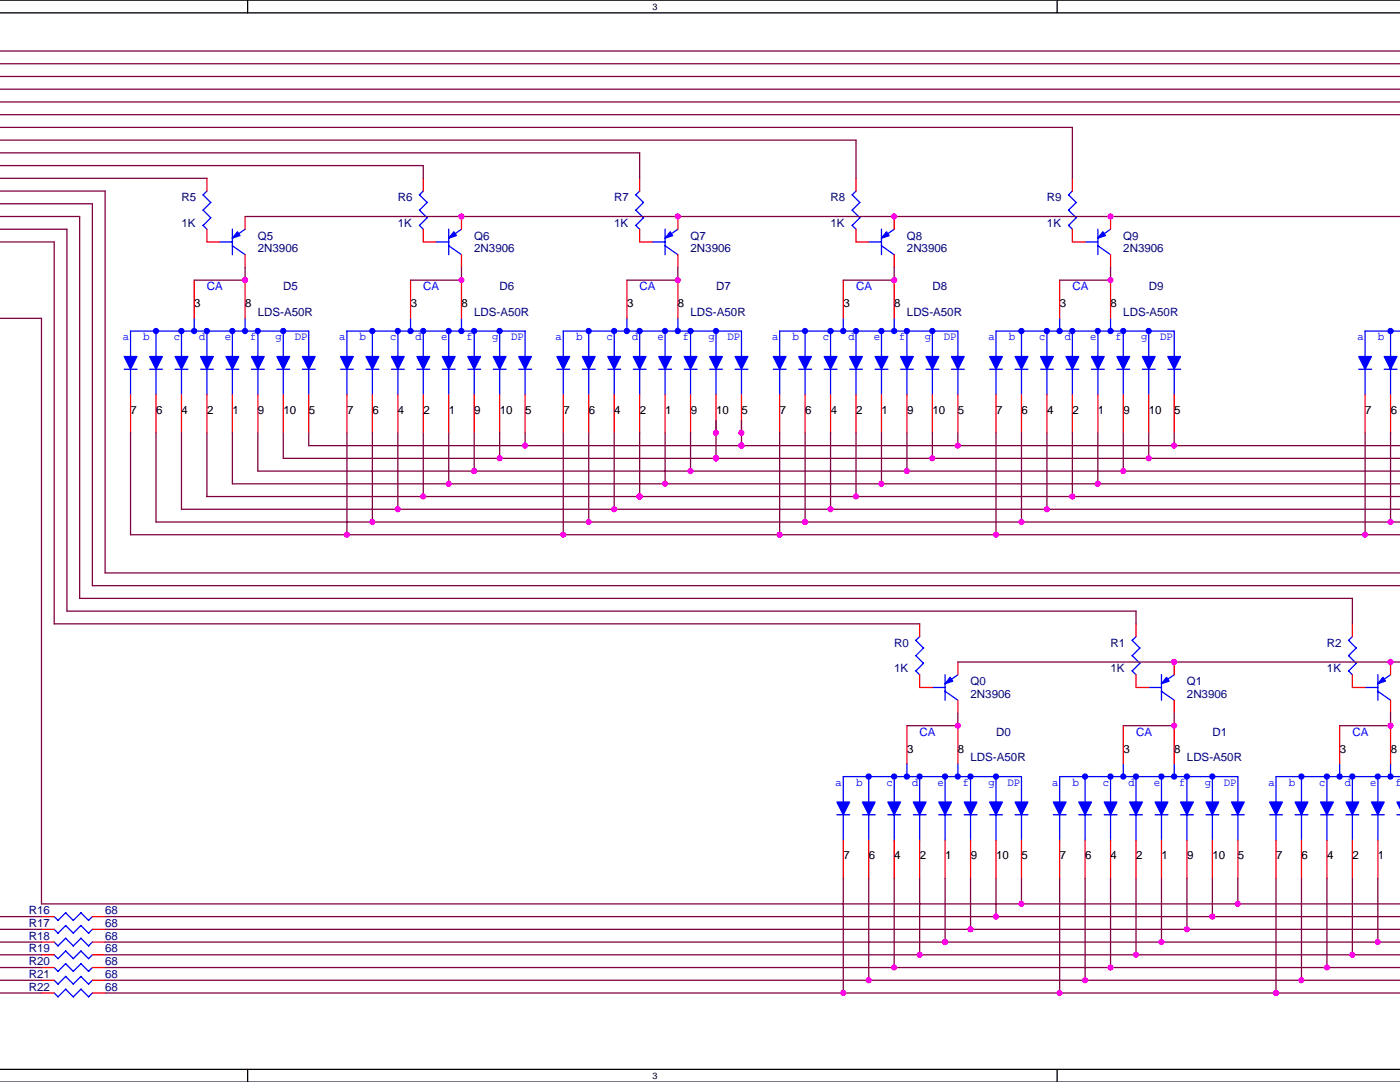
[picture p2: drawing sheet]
<svg xmlns="http://www.w3.org/2000/svg" width="279mm" height="216mm" viewBox="0 0 279 216" stroke-linecap="round" stroke-linejoin="round" font-family="sans-serif">
<path d="M0 0h279.4M0 2.6h279.5M49.4 0v2.6M0 215.9h279.4M0 213.4h279.4M49.4 213.4v2.5" fill="none" stroke="#000" stroke-width=".25"/>
<g fill="#fff">
<path d="M130.2 .3h1v2h-1z"/>
<path d="M130.2 213.6h1v2.1h-1z"/>
</g>
<path d="M211 0v2.6M211 213.4v2.5" fill="none" stroke="#000" stroke-width=".25"/>
<g fill="none" stroke="#00f" stroke-width=".25">
<path d="M41.3 38.1l-.8 .8 1.6 1.5M83.7 38.9l1.5 1.5M84.5 38.1l-.8 .8M127.7 38.1l-.8 .8 1.5 1.5M170.1 38.9l1.5 1.5M170.9 38.1l-.8 .8M214 38.1l-.8 .8 1.6 1.5M40.5 45l.8 .7M42.1 40.4l-1.6 1.5 1.6 1.5-1.6 1.6M43.8 48.3h2.6M46.4 49l2.5 1.8M46.4 45.7v5.1"/>
<path d="M48.9 45.7l-2.5 1.8M83.7 45l.8 .7M83.7 41.9l1.5 1.6M85.3 43.4l-1.6 1.6M85.3 40.4l-1.6 1.5M87 48.3h2.6M89.5 49l2.6 1.8M89.6 45.7v5.1M92.1 45.7l-2.6 1.8M126.9 45l.8 .7M128.4 40.4l-1.5 1.5 1.5 1.5-1.5 1.6M130.2 48.3h2.5"/>
<path d="M132.7 49l2.6 1.8M132.7 45.7v5.1M135.3 45.7l-2.6 1.8M170.1 45l.7 .7M170.1 41.9l1.5 1.6M171.6 43.4l-1.5 1.6M171.6 40.4l-1.5 1.5M173.4 48.3h2.5M175.9 49l2.6 1.8M175.9 45.7v5.1M178.5 45.7l-2.6 1.8M213.2 45l.8 .7"/>
<path d="M214.8 40.4l-1.6 1.5 1.6 1.5-1.5 1.6M216.5 48.3h2.6M219.1 49l2.5 1.8M219.1 45.7v5.1M221.6 45.7l-2.5 1.8M24.8 73.7h2.5M26.1 71.2l-.1-5.1h35.6v5.1M26.1 73.7v5.1M29.9 73.7h2.5M31.1 66.1v5.1M31.1 73.7v5.1M34.9 73.7h2.6"/>
<path d="M36.2 66.1v5.1M36.2 73.7v5.1M38.8 63.5v2.6M40 73.7h2.6M41.3 66.1v5.1M41.3 73.7v5.1M45.1 73.7h2.6M46.4 66.1v5.1M46.4 73.7v5.1M48.9 63.5v2.6M50.2 73.7h2.5M51.5 66.1v5.1"/>
<path d="M51.5 73.7v5.1M55.3 73.7h2.5M56.5 66.1v5.1M56.5 73.7v5.1M60.3 73.7h2.6M61.6 73.7v5.1M68 73.7h2.5M69.2 66.1h35.6v5.1M69.2 66.1v5.1M69.2 73.7v5.1M73 73.7h2.6M74.3 66.1v5.1"/>
<path d="M74.3 73.7v5.1M78.1 73.7h2.6M79.4 66.1v5.1M79.4 73.7v5.1M81.9 63.5v2.6M83.2 73.7h2.6M84.5 66.1v5.1M84.5 73.7v5.1M88.3 73.7h2.5M89.6 66.1v5.1M89.6 73.7v5.1M92.1 63.5v2.6"/>
<path d="M93.4 73.7h2.5M94.6 66.1v5.1M94.6 73.7v5.1M98.4 73.7h2.6M99.7 66.1v5.1M99.7 73.7v5.1M103.5 73.7h2.6M104.8 73.7v5.1M111.1 73.7h2.6M112.4 71.2v-5.1h35.6v5.1M112.4 73.7v5.1M116.2 73.7h2.6"/>
<path d="M117.5 66.1v5.1M117.5 73.7v5.1M121.3 73.7h2.6M122.6 66.1v5.1M122.6 73.7v5.1M125.1 63.5v2.6M126.4 73.7h2.5M127.7 66.1v5.1M127.7 73.7v5.1M131.5 73.7h2.5M132.7 66.1v5.1M132.7 73.7v5.1"/>
<path d="M135.3 63.5v2.6M136.5 73.7h2.6M137.8 66.1v5.1M137.8 73.7v5.1M141.6 73.7h2.6M142.9 66.1v5.1M142.9 73.7v5.1M146.7 73.7h2.6M148 73.7v5.1M154.3 73.7h2.6M155.6 66.1h35.6v5.1M155.6 66.1v5.1"/>
<path d="M155.6 73.7v5.1M159.4 73.7h2.6M160.7 66.1v5.1M160.7 73.7v5.1M164.5 73.7h2.5M165.8 66.1v5.1M165.8 73.7v5.1M168.3 63.5v2.6M169.6 73.7h2.5M170.8 66.1v5.1M170.8 73.7v5.1M174.6 73.7h2.6"/>
<path d="M175.9 66.1v5.1M175.9 73.7v5.1M178.5 63.5v2.6M179.7 73.7h2.6M181 66.1v5.1M181 73.7v5.1M184.8 73.7h2.6M186.1 66.1v5.1M186.1 73.7v5.1M189.9 73.7h2.5M191.2 73.7v5.1M197.5 73.7h2.6"/>
<path d="M198.8 71.2v-5.1h35.5v5.1M198.8 73.7v5.1M202.6 73.7h2.5M203.9 66.1v5.1M203.9 73.7v5.1M207.7 73.7h2.5M208.9 66.1v5.1M208.9 73.7v5.1M211.5 63.5v2.6M212.7 73.7h2.6M214 66.1v5.1M214 73.7v5.1"/>
<path d="M217.8 73.7h2.6M219.1 66.1v5.1M219.1 73.7v5.1M221.6 63.5v2.6M222.9 73.7h2.6M224.2 66.1v5.1M224.2 73.7v5.1M228 73.7h2.5M229.3 66.1v5.1M229.3 73.7v5.1M233.1 73.7h2.5M234.3 73.7v5.1"/>
<path d="M271.2 73.7h2.5M186.1 137.2h2.5M188.6 137.9l2.6 1.8M188.6 134.6v5.1M191.2 134.6l-2.6 1.8M225.9 133.9l.8 .7M225.9 130.8l1.6 1.6M225.9 127.8l1.6 1.5M226.7 127l-.7 .8M227.5 132.3l-1.5 1.6M227.5 129.3l-1.5 1.5M229.2 137.2h2.6"/>
<path d="M231.8 137.9l2.5 1.8M231.8 134.6v5.1M234.3 134.6l-2.5 1.8M269.9 127l-.8 .8 1.6 1.5M270.7 132.3l-1.6 1.6 .8 .7M270.7 129.3l-1.6 1.5 1.6 1.6M272.4 137.2h2.6M275 137.9l2.5 1.8M275 134.6v5.1M277.5 134.6l-2.5 1.8M173.4 155v5.1M178.5 155v5.1"/>
<path d="M181 152.4v2.6M183.5 155v5.1M188.6 155v5.1M191.2 152.4v2.6M193.7 155v5.1M198.8 155v5.1M211.5 155h35.5v5.1M211.5 155v5.1M216.6 155v5.1M221.6 155v5.1M224.2 152.4v2.6M226.7 155v5.1"/>
<path d="M231.8 155v5.1M234.3 152.4v2.6M236.9 155v5.1M242 155v5.1M259.7 155v5.1M264.8 155v5.1M267.4 152.4v2.6M269.9 155v5.1M275 155v5.1M277.5 152.4v2.6M279.4 155h-24.7v5.1M167 162.6h2.6"/>
<path d="M168.3 160.1v-5.1h35.6v5.1M168.3 162.6v5.1M172.1 162.6h2.6M173.4 162.6v5.1M177.2 162.6h2.5M178.5 162.6v5.1M182.3 162.6h2.5M183.5 162.6v5.1M187.3 162.6h2.6M188.6 162.6v5.1M192.4 162.6h2.6M193.7 162.6v5.1"/>
<path d="M197.5 162.6h2.6M198.8 162.6v5.1M202.6 162.6h2.5M203.9 162.6v5.1M210.2 162.6h2.6M211.5 162.6v5.1M215.3 162.6h2.5M216.6 162.6v5.1M220.4 162.6h2.5M221.6 162.6v5.1M225.4 162.6h2.6M226.7 162.6v5.1"/>
<path d="M230.5 162.6h2.6M231.8 162.6v5.1M235.6 162.6h2.6M236.9 162.6v5.1M240.7 162.6h2.5M242 162.6v5.1M245.8 162.6h2.5M247 162.6v5.1M253.4 162.6h2.5M254.7 162.6v5.1M258.5 162.6h2.5M259.7 162.6v5.1"/>
<path d="M263.5 162.6h2.6M264.8 162.6v5.1M268.6 162.6h2.6M269.9 162.6v5.1M273.7 162.6h2.6M275 162.6v5.1M278.8 162.6h.6M10.8 193.1l.8 .7 1.5-1.5 1.5 1.5M10.8 195.6l.8 .8 1.5-1.6 1.5 1.6M10.8 182.9l.8 .8M10.8 198.1l.8 .8 1.5-1.5 1.5 1.5M10.8 188l.8 .8 1.5-1.6 1.5 1.6"/>
<path d="M10.8 190.5l.8 .8 1.5-1.6 1.5 1.6M13.1 184.7l1.5 1.5M13.1 182.1l1.5 1.6M13.1 184.7l-1.5 1.5-.8-.8M13.1 182.1l-1.5 1.6M14.6 193.8l1.6-1.5 1.5 1.5M14.6 196.4l1.6-1.6 1.5 1.6M14.6 198.9l1.6-1.5 1.5 1.5M14.6 188.7l1.6-1.5 1.5 1.6M14.6 191.3l1.6-1.6 1.5 1.6M16.2 184.7l1.5 1.5M16.2 182.1l1.5 1.6"/>
<path d="M16.2 184.7l-1.6 1.5M16.2 182.1l-1.6 1.6M18.5 193l-.8 .8M18.5 195.6l-.8 .8M18.5 185.4l-.8 .8M18.5 182.9l-.8 .8M18.5 198.1l-.8 .8M18.5 188l-.8 .7M18.5 190.5l-.8 .8"/>
</g>
<g fill="none" stroke="#f00" stroke-width=".25">
<path d="M41.3 35.6v2.5M84.5 35.6v2.5M127.7 35.6v2.5M170.8 35.6v2.5M214 35.6v2.5M38.8 55.9v7.6M41.3 45.7v2.6h2.5M48.9 43.2v2.5M48.9 50.8v2.6M48.9 55.9v7.6M81.9 55.9v7.6M84.5 45.7v2.6h2.5"/>
<path d="M92.1 43.2v2.5M92.1 50.8v2.6M92.1 55.9v7.6M125.1 55.9v7.6M127.7 45.7v2.6h2.5M135.3 43.2v2.5M135.3 50.8v2.6M135.3 55.9v7.6M168.3 55.9v7.6M170.8 45.7v2.6h2.6M178.5 43.2v2.5M178.5 50.8v2.6"/>
<path d="M178.5 55.9v7.6M211.5 55.9v7.6M214 45.7v2.6h2.6M221.6 43.2v2.5M221.6 50.8v2.6M221.6 55.9v7.6M26.1 78.8v7.6M31.1 78.8v7.6M36.2 78.8v7.6M41.3 78.8v7.6M46.4 78.8v7.6M51.5 78.8v7.6"/>
<path d="M56.5 78.8v7.6M61.6 78.8v7.6M69.2 78.8v7.6M74.3 78.8v7.6M79.4 78.8v7.6M84.5 78.8v7.6M89.6 78.8v7.6M94.6 78.8v7.6M99.7 78.8v7.6M104.8 78.8v7.6M112.4 78.8v7.6M117.5 78.8v7.6"/>
<path d="M122.6 78.8v7.6M127.7 78.8v7.6M132.7 78.8v7.6M137.8 78.8v7.6M142.9 78.8v7.6M148 78.8v7.6M155.6 78.8v7.6M160.7 78.8v7.6M165.8 78.8v7.6M170.8 78.8v7.6M175.9 78.8v7.6M181 78.8v7.6"/>
<path d="M186.1 78.8v7.6M191.2 78.8v7.6M198.8 78.8v7.6M203.9 78.8v7.6M208.9 78.8v7.6M214 78.8v7.6M219.1 78.8v7.6M224.2 78.8v7.6M229.3 78.8v7.6M234.3 78.8v7.6M183.5 137.2h2.6M191.2 132.1v2.5"/>
<path d="M191.2 139.7v2.6M226.7 134.6v2.6h2.6M226.7 124.5v2.5M234.3 132.1v2.5M234.3 139.7v2.6M269.9 134.6v2.6h2.5M269.9 124.5v2.5M277.5 132.1v2.5M277.5 139.7v2.6M181 144.8v7.6M191.2 144.8v7.6M224.2 144.8v7.6"/>
<path d="M234.3 144.8v7.6M267.4 144.8v7.6M277.5 144.8v7.6M168.3 167.7v7.6M173.4 167.7v7.6M178.5 167.7v7.6M183.5 167.7v7.6M188.6 167.7v7.6M193.7 167.7v7.6M198.8 167.7v7.6M203.9 167.7v7.6M211.5 167.7v7.6"/>
<path d="M216.6 167.7v7.6M221.6 167.7v7.6M226.7 167.7v7.6M231.8 167.7v7.6M236.9 167.7v7.6M242 167.7v7.6M247 167.7v7.6M254.7 167.7v7.6M259.7 167.7v7.6M264.8 167.7v7.6M269.9 167.7v7.6M275 167.7v7.6"/>
<path d="M8.3 193.1h2.5M8.3 195.6h2.5M8.3 185.4h2.5M8.3 182.9h2.5M8.3 198.1h2.5M8.3 188h2.5M8.3 190.5h2.5M18.4 193.1h2.6M18.4 195.6h2.6M18.4 185.4h2.6M18.4 182.9h2.6M18.4 198.1h2.6"/>
<path d="M18.4 188h2.6M18.4 190.5h2.6"/>
</g>
<g fill="#00f" stroke="#00f" stroke-width=".25">
<path d="M232.8 135.1l.5 .8-1.5 .5z" fill-rule="evenodd"/>
<path d="M133.8 46.2l.5 .8-1.6 .5z" fill-rule="evenodd"/>
<path d="M220.1 46.2l.5 .8-1.5 .5z" fill-rule="evenodd"/>
<path d="M253.4 160h2.5l-1.2 2.6z" fill-rule="evenodd"/>
<path d="M258.5 160h2.5l-1.3 2.6z" fill-rule="evenodd"/>
<path d="M263.5 160h2.6l-1.3 2.6z" fill-rule="evenodd"/>
<path d="M268.6 160h2.6l-1.3 2.6z" fill-rule="evenodd"/>
<path d="M273.7 160h2.5l-1.2 2.6z" fill-rule="evenodd"/>
<path d="M278.8 160h.6v2.6z" fill-rule="evenodd"/>
<path d="M189.6 135.1l.5 .8-1.5 .5z" fill-rule="evenodd"/>
<path d="M276 135.1l.5 .8-1.5 .5z" fill-rule="evenodd"/>
<path d="M154.3 71.1h2.6l-1.3 2.6z" fill-rule="evenodd"/>
<path d="M159.4 71.1h2.5l-1.2 2.6z" fill-rule="evenodd"/>
<path d="M164.5 71.1h2.5l-1.2 2.6z" fill-rule="evenodd"/>
<path d="M169.6 71.1h2.5l-1.3 2.6z" fill-rule="evenodd"/>
<path d="M174.6 71.1h2.6l-1.3 2.6z" fill-rule="evenodd"/>
<path d="M179.7 71.1h2.6l-1.3 2.6z" fill-rule="evenodd"/>
<path d="M184.8 71.1h2.5l-1.2 2.6z" fill-rule="evenodd"/>
<path d="M189.9 71.1h2.5l-1.2 2.6z" fill-rule="evenodd"/>
<path d="M197.5 71.1h2.5l-1.2 2.6z" fill-rule="evenodd"/>
<path d="M202.6 71.1h2.5l-1.2 2.6z" fill-rule="evenodd"/>
<path d="M207.7 71.1h2.5l-1.3 2.6z" fill-rule="evenodd"/>
<path d="M212.7 71.1h2.6l-1.3 2.6z" fill-rule="evenodd"/>
<path d="M217.8 71.1h2.6l-1.3 2.6z" fill-rule="evenodd"/>
<path d="M222.9 71.1h2.5l-1.2 2.6z" fill-rule="evenodd"/>
<path d="M228 71.1h2.5l-1.2 2.6z" fill-rule="evenodd"/>
<path d="M233.1 71.1h2.5l-1.3 2.6z" fill-rule="evenodd"/>
<path d="M47.4 46.2l.5 .8-1.5 .5z" fill-rule="evenodd"/>
<path d="M24.8 71.1h2.5l-1.2 2.6z" fill-rule="evenodd"/>
<path d="M29.9 71.1h2.5l-1.3 2.6z" fill-rule="evenodd"/>
<path d="M34.9 71.1h2.6l-1.3 2.6z" fill-rule="evenodd"/>
<path d="M40 71.1h2.6l-1.3 2.6z" fill-rule="evenodd"/>
<path d="M45.1 71.1h2.5l-1.2 2.6z" fill-rule="evenodd"/>
<path d="M50.2 71.1h2.5l-1.2 2.6z" fill-rule="evenodd"/>
<path d="M55.3 71.1h2.5l-1.3 2.6z" fill-rule="evenodd"/>
<path d="M60.3 71.1h2.6l-1.3 2.6z" fill-rule="evenodd"/>
<path d="M90.6 46.2l.5 .8-1.5 .5z" fill-rule="evenodd"/>
<path d="M176.9 46.2l.5 .8-1.5 .5z" fill-rule="evenodd"/>
<path d="M167 160h2.6l-1.3 2.6z" fill-rule="evenodd"/>
<path d="M172.1 160h2.5l-1.2 2.6z" fill-rule="evenodd"/>
<path d="M177.2 160h2.5l-1.2 2.6z" fill-rule="evenodd"/>
<path d="M182.3 160h2.5l-1.3 2.6z" fill-rule="evenodd"/>
<path d="M187.3 160h2.6l-1.3 2.6z" fill-rule="evenodd"/>
<path d="M192.4 160h2.6l-1.3 2.6z" fill-rule="evenodd"/>
<path d="M197.5 160h2.5l-1.2 2.6z" fill-rule="evenodd"/>
<path d="M202.6 160h2.5l-1.2 2.6z" fill-rule="evenodd"/>
<path d="M68 71.1h2.5l-1.3 2.6z" fill-rule="evenodd"/>
<path d="M73 71.1h2.6l-1.3 2.6z" fill-rule="evenodd"/>
<path d="M78.1 71.1h2.6l-1.3 2.6z" fill-rule="evenodd"/>
<path d="M83.2 71.1h2.5l-1.2 2.6z" fill-rule="evenodd"/>
<path d="M88.3 71.1h2.5l-1.2 2.6z" fill-rule="evenodd"/>
<path d="M93.4 71.1h2.5l-1.3 2.6z" fill-rule="evenodd"/>
<path d="M98.4 71.1h2.6l-1.3 2.6z" fill-rule="evenodd"/>
<path d="M103.5 71.1h2.6l-1.3 2.6z" fill-rule="evenodd"/>
<path d="M210.2 160h2.5l-1.2 2.6z" fill-rule="evenodd"/>
<path d="M215.3 160h2.5l-1.2 2.6z" fill-rule="evenodd"/>
<path d="M220.4 160h2.5l-1.3 2.6z" fill-rule="evenodd"/>
<path d="M225.4 160h2.6l-1.3 2.6z" fill-rule="evenodd"/>
<path d="M230.5 160h2.6l-1.3 2.6z" fill-rule="evenodd"/>
<path d="M235.6 160h2.5l-1.2 2.6z" fill-rule="evenodd"/>
<path d="M240.7 160h2.5l-1.2 2.6z" fill-rule="evenodd"/>
<path d="M245.8 160h2.5l-1.3 2.6z" fill-rule="evenodd"/>
<path d="M111.1 71.1h2.6l-1.3 2.6z" fill-rule="evenodd"/>
<path d="M116.2 71.1h2.6l-1.3 2.6z" fill-rule="evenodd"/>
<path d="M121.3 71.1h2.5l-1.2 2.6z" fill-rule="evenodd"/>
<path d="M126.4 71.1h2.5l-1.2 2.6z" fill-rule="evenodd"/>
<path d="M131.5 71.1h2.5l-1.3 2.6z" fill-rule="evenodd"/>
<path d="M136.5 71.1h2.6l-1.3 2.6z" fill-rule="evenodd"/>
<path d="M141.6 71.1h2.6l-1.3 2.6z" fill-rule="evenodd"/>
<path d="M146.7 71.1h2.5l-1.2 2.6z" fill-rule="evenodd"/>
<path d="M271.2 71.1h2.5l-1.3 2.6z" fill-rule="evenodd"/>
<circle cx="259.7" cy="154.9" r=".5"/>
<circle cx="264.8" cy="154.9" r=".5"/>
<circle cx="269.9" cy="154.9" r=".5"/>
<circle cx="275" cy="154.9" r=".5"/>
<circle cx="267.3" cy="154.9" r=".5"/>
<circle cx="277.5" cy="154.9" r=".5"/>
<circle cx="160.7" cy="66" r=".5"/>
<circle cx="165.7" cy="66" r=".5"/>
<circle cx="170.8" cy="66" r=".5"/>
<circle cx="175.9" cy="66" r=".5"/>
<circle cx="181" cy="66" r=".5"/>
<circle cx="186.1" cy="66" r=".5"/>
<circle cx="168.3" cy="66" r=".5"/>
<circle cx="178.4" cy="66" r=".5"/>
<circle cx="203.8" cy="66" r=".5"/>
<circle cx="208.9" cy="66" r=".5"/>
<circle cx="214" cy="66" r=".5"/>
<circle cx="219.1" cy="66" r=".5"/>
<circle cx="224.2" cy="66" r=".5"/>
<circle cx="229.2" cy="66" r=".5"/>
<circle cx="211.5" cy="66" r=".5"/>
<circle cx="221.6" cy="66" r=".5"/>
<circle cx="31.1" cy="66" r=".5"/>
<circle cx="36.2" cy="66" r=".5"/>
<circle cx="41.3" cy="66" r=".5"/>
<circle cx="46.4" cy="66" r=".5"/>
<circle cx="51.4" cy="66" r=".5"/>
<circle cx="56.5" cy="66" r=".5"/>
<circle cx="38.7" cy="66" r=".5"/>
<circle cx="48.9" cy="66" r=".5"/>
<circle cx="173.4" cy="154.9" r=".5"/>
<circle cx="178.4" cy="154.9" r=".5"/>
<circle cx="183.5" cy="154.9" r=".5"/>
<circle cx="188.6" cy="154.9" r=".5"/>
<circle cx="193.7" cy="154.9" r=".5"/>
<circle cx="198.8" cy="154.9" r=".5"/>
<circle cx="181" cy="154.9" r=".5"/>
<circle cx="191.1" cy="154.9" r=".5"/>
<circle cx="74.3" cy="66" r=".5"/>
<circle cx="79.4" cy="66" r=".5"/>
<circle cx="84.5" cy="66" r=".5"/>
<circle cx="89.5" cy="66" r=".5"/>
<circle cx="94.6" cy="66" r=".5"/>
<circle cx="99.7" cy="66" r=".5"/>
<circle cx="81.9" cy="66" r=".5"/>
<circle cx="92.1" cy="66" r=".5"/>
<circle cx="216.5" cy="154.9" r=".5"/>
<circle cx="221.6" cy="154.9" r=".5"/>
<circle cx="226.7" cy="154.9" r=".5"/>
<circle cx="231.8" cy="154.9" r=".5"/>
<circle cx="236.9" cy="154.9" r=".5"/>
<circle cx="241.9" cy="154.9" r=".5"/>
<circle cx="224.2" cy="154.9" r=".5"/>
<circle cx="234.3" cy="154.9" r=".5"/>
<circle cx="117.5" cy="66" r=".5"/>
<circle cx="122.6" cy="66" r=".5"/>
<circle cx="127.6" cy="66" r=".5"/>
<circle cx="132.7" cy="66" r=".5"/>
<circle cx="137.8" cy="66" r=".5"/>
<circle cx="142.9" cy="66" r=".5"/>
<circle cx="125.1" cy="66" r=".5"/>
<circle cx="135.3" cy="66" r=".5"/>
</g>
<path d="M276.2 71.1h2.6l-1.3 2.6z" fill="#00f"/>
<path d="M272.4 73.7v5.1M276.2 71.1h2.6l-1.3 2.6zM276.2 73.7h2.6M277.5 66.1v5.1M277.5 73.7v5.1M279.4 66.1h-7v5.1M183.6 127l-.8 .8 1.5 1.5M184.3 132.3l-1.5 1.6 .7 .7M184.3 129.3l-1.5 1.5 1.5 1.6" fill="none" stroke="#00f" stroke-width=".25"/>
<circle cx="277.5" cy="66" r=".5" fill="#00f" stroke="#00f" stroke-width=".25"/>
<path d="M272.4 78.8v7.6M277.5 78.8v7.6M183.5 124.5v2.5M183.5 134.6v2.6" fill="none" stroke="#f00" stroke-width=".25"/>
<g fill="none" stroke="#800040" stroke-width=".25">
<path d="M0 17.8h279.4M0 15.3h279.4M0 12.7h279.4M0 10.2h279.4M0 28h170.9l-.1 7.6M0 33h84.5M0 30.5h127.7v5.1M0 35.6h41.3M0 38.1h21M0 22.9h279.4M0 25.4h214v10.2M0 20.3h279.4"/>
<path d="M21 38.1v76.2M84.5 33v2.6M0 40.7h18.5l-.1 76.2M0 43.2h15.9v76.2M0 48.3h10.8v76.2h172.8M0 45.7h13.4v76.2h213.3v2.6M38.8 55.9h10.1M48.9 53.4v2.5M48.9 43.2h230.5M81.9 55.9h10.2M92.1 53.4v2.5M125.1 55.9h10.2"/>
<path d="M135.3 53.4v2.5M168.3 55.9h10.2M178.5 53.4v2.5M211.5 55.9h10.2M221.6 53.4v2.5M0 63.5h8.3v116.9h271.1M26.1 86.4v20.3h253.3M31.1 86.4v17.8h248.3M36.2 86.4v15.2h243.2M41.3 86.4v12.7h238.1M46.4 86.4v10.2l233-.1M51.5 86.4v7.6h227.9"/>
<path d="M56.5 91.5h222.9M56.5 86.4v5.1M61.6 86.4v2.5M61.6 88.9h217.8M69.2 86.4v20.3M74.3 86.4v17.8M79.4 86.4v15.2M84.5 86.4v12.7M89.6 86.4v10.2M94.6 86.4v7.6M99.7 86.4v5.1M104.8 86.4v2.5"/>
<path d="M112.4 86.4v20.3M117.5 86.4v17.8M122.6 86.4v15.2M127.7 86.4v12.7M132.7 86.4v10.2M137.8 86.4v7.6M142.9 83.8v7.7M148 83.8v5.1M155.6 86.4v20.3M160.7 86.4v17.8M165.8 86.4v15.2M170.8 86.4v12.7"/>
<path d="M175.9 86.4v10.2M181 86.4v7.6M186.1 86.4v5.1M191.2 86.4v2.5M198.8 86.4v20.3M203.9 86.4v17.8M208.9 86.4v15.2M214 86.4v12.7M219.1 86.4v10.2M224.2 86.4v7.6M229.3 86.4v5.1M234.3 86.4v2.5"/>
<path d="M272.4 86.4v20.3M277.5 86.4v17.8M15.9 119.4h254v5.1M18.4 116.9h261M21 114.3h258.4M191.2 132.1h88.2M181 144.8h10.2M191.2 142.3v2.5M224.2 144.8h10.2M234.3 142.3v2.5M267.4 144.8h10.1M277.5 142.3v2.5"/>
<path d="M168.3 175.3v22.9M173.4 175.3v20.3M178.5 175.3v17.8M183.5 175.3v15.2M188.6 175.3v12.7M193.7 175.3v10.2M198.8 175.3v7.6M203.9 175.3v5.1M211.5 175.3v22.9M216.6 175.3v20.3M221.6 175.3v17.8M226.7 175.3v15.2"/>
<path d="M231.8 175.3v12.7M236.9 175.3v10.2M242 175.3v7.6M247 175.3v5.1M254.7 175.3v22.9M259.7 175.3v20.3M264.8 175.3v17.8M269.9 175.3v15.2M275 175.3v12.7M0 190.5h8.3M0 193.1h8.3M0 188h8.3"/>
<path d="M0 185.4h8.3M0 198.1h8.3M0 195.6h8.3M0 182.9h8.3M21 190.5h258.4M21 193.1h258.4M21 188h258.4M21 185.4h258.4M21 198.1h258.4M21 195.6h258.4M21 182.9h258.4"/>
</g>
<g fill="#f0f" stroke="#f0f" stroke-width=".25">
<circle cx="178.4" cy="55.9" r=".5"/>
<circle cx="221.6" cy="55.9" r=".5"/>
<circle cx="277.5" cy="144.8" r=".5"/>
<circle cx="142.9" cy="91.4" r=".5"/>
<circle cx="74.3" cy="104.1" r=".5"/>
<circle cx="155.6" cy="106.7" r=".5"/>
<circle cx="48.9" cy="55.9" r=".5"/>
<circle cx="92.1" cy="55.9" r=".5"/>
<circle cx="135.3" cy="55.9" r=".5"/>
<circle cx="142.9" cy="86.4" r=".5"/>
<circle cx="208.9" cy="101.6" r=".5"/>
<circle cx="127.6" cy="99.1" r=".5"/>
<circle cx="188.6" cy="188" r=".5"/>
<circle cx="277.5" cy="104.1" r=".5"/>
<circle cx="181" cy="94" r=".5"/>
<circle cx="221.6" cy="193" r=".5"/>
<circle cx="99.7" cy="91.4" r=".5"/>
<circle cx="175.9" cy="96.5" r=".5"/>
<circle cx="272.4" cy="106.7" r=".5"/>
<circle cx="112.4" cy="106.7" r=".5"/>
<circle cx="94.6" cy="94" r=".5"/>
<circle cx="84.5" cy="99.1" r=".5"/>
<circle cx="132.7" cy="96.5" r=".5"/>
<circle cx="79.4" cy="101.6" r=".5"/>
<circle cx="160.7" cy="104.1" r=".5"/>
<circle cx="69.2" cy="106.7" r=".5"/>
<circle cx="186.1" cy="91.4" r=".5"/>
<circle cx="224.2" cy="94" r=".5"/>
<circle cx="198.8" cy="106.7" r=".5"/>
<circle cx="226.7" cy="190.5" r=".5"/>
<circle cx="117.5" cy="104.1" r=".5"/>
<circle cx="219.1" cy="96.5" r=".5"/>
<circle cx="122.6" cy="101.6" r=".5"/>
<circle cx="229.2" cy="91.4" r=".5"/>
<circle cx="170.8" cy="99.1" r=".5"/>
<circle cx="254.6" cy="198.1" r=".5"/>
<circle cx="203.8" cy="104.1" r=".5"/>
<circle cx="241.9" cy="182.9" r=".5"/>
<circle cx="89.5" cy="96.5" r=".5"/>
<circle cx="137.8" cy="94" r=".5"/>
<circle cx="236.9" cy="185.4" r=".5"/>
<circle cx="216.5" cy="195.6" r=".5"/>
<circle cx="165.7" cy="101.6" r=".5"/>
<circle cx="211.5" cy="198.1" r=".5"/>
<circle cx="203.8" cy="180.3" r=".5"/>
<circle cx="234.3" cy="132.1" r=".5"/>
<circle cx="277.5" cy="132.1" r=".5"/>
<circle cx="92.1" cy="43.2" r=".5"/>
<circle cx="178.4" cy="43.2" r=".5"/>
<circle cx="135.3" cy="43.2" r=".5"/>
<circle cx="221.6" cy="43.2" r=".5"/>
<circle cx="191.1" cy="144.8" r=".5"/>
<circle cx="234.3" cy="144.8" r=".5"/>
<circle cx="191.1" cy="88.9" r=".5"/>
<circle cx="234.3" cy="88.9" r=".5"/>
<circle cx="148" cy="88.9" r=".5"/>
<circle cx="104.8" cy="88.9" r=".5"/>
<circle cx="148" cy="86.4" r=".5"/>
<circle cx="247" cy="180.3" r=".5"/>
<circle cx="198.8" cy="182.9" r=".5"/>
<circle cx="193.7" cy="185.4" r=".5"/>
<circle cx="183.5" cy="190.5" r=".5"/>
<circle cx="178.4" cy="193" r=".5"/>
<circle cx="173.4" cy="195.6" r=".5"/>
<circle cx="168.3" cy="198.1" r=".5"/>
<circle cx="264.8" cy="193" r=".5"/>
<circle cx="231.8" cy="188" r=".5"/>
<circle cx="259.7" cy="195.6" r=".5"/>
<circle cx="269.9" cy="190.5" r=".5"/>
<circle cx="214" cy="99.1" r=".5"/>
<circle cx="275" cy="188" r=".5"/>
</g>
<g font-size="2.3" fill="#000080">
<text x="36.2" y="40.2">R5</text>
<text x="79.4" y="40.2">R6</text>
<text x="122.6" y="40.2">R7</text>
<text x="165.8" y="40.2">R8</text>
<text x="208.9" y="40.2">R9</text>
<text x="36.2" y="45.3">1K</text>
<text x="51.5" y="47.8">Q5</text>
<text x="79.4" y="45.3">1K</text>
<text x="94.6" y="47.8">Q6</text>
<text x="122.6" y="45.3">1K</text>
<text x="137.8" y="47.8">Q7</text>
<text x="165.8" y="45.3">1K</text>
<text x="181" y="47.8">Q8</text>
<text x="208.9" y="45.3">1K</text>
<text x="224.2" y="47.8">Q9</text>
<text x="51.5" y="50.3">2N3906</text>
<text x="94.6" y="50.3">2N3906</text>
<text x="137.8" y="50.3">2N3906</text>
<text x="181" y="50.3">2N3906</text>
<text x="224.2" y="50.3">2N3906</text>
<text x="56.5" y="58">D5</text>
<text x="99.7" y="58">D6</text>
<text x="142.9" y="58">D7</text>
<text x="186.1" y="58">D8</text>
<text x="229.3" y="58">D9</text>
<text x="51.5" y="63">LDS-A50R</text>
<text x="94.6" y="63">LDS-A50R</text>
<text x="137.8" y="63">LDS-A50R</text>
<text x="181" y="63">LDS-A50R</text>
<text x="224.2" y="63">LDS-A50R</text>
<text x="178.5" y="129.1">R0</text>
<text x="221.6" y="129.1">R1</text>
<text x="264.8" y="129.1">R2</text>
<text x="178.5" y="134.2">1K</text>
<text x="193.7" y="136.7">Q0</text>
<text x="221.6" y="134.2">1K</text>
<text x="236.9" y="136.7">Q1</text>
<text x="264.8" y="134.2">1K</text>
<text x="193.7" y="139.2">2N3906</text>
<text x="236.9" y="139.2">2N3906</text>
<text x="198.8" y="146.9">D0</text>
<text x="242" y="146.9">D1</text>
<text x="193.7" y="151.9">LDS-A50R</text>
<text x="236.9" y="151.9">LDS-A50R</text>
<text x="5.7" y="185">R17</text>
<text x="5.7" y="182.4">R16</text>
<text x="21" y="185">68</text>
<text x="21" y="182.4">68</text>
<text x="5.7" y="187.5">R18</text>
<text x="5.7" y="190">R19</text>
<text x="21" y="187.5">68</text>
<text x="21" y="190">68</text>
<text x="5.7" y="192.6">R20</text>
<text x="5.7" y="195.1">R21</text>
<text x="5.7" y="197.7">R22</text>
<text x="21" y="192.6">68</text>
<text x="21" y="195.1">68</text>
<text x="21" y="197.7">68</text>
</g>
<g font-size="2.3" fill="#00f">
<text x="41.3" y="58">CA</text>
<text x="84.5" y="58">CA</text>
<text x="127.7" y="58">CA</text>
<text x="170.8" y="58">CA</text>
<text x="214" y="58">CA</text>
<text x="24.5" y="67.9">a</text>
<text x="28.6" y="67.9">b</text>
<text x="34.7" y="67.9">c</text>
<text x="39.8" y="67.9">d</text>
<text x="44.9" y="67.9">e</text>
<text x="49.9" y="67.9">f</text>
<text x="55" y="67.9">g</text>
<text x="58.8" y="67.9">DP</text>
<text x="67.7" y="67.9">a</text>
<text x="71.8" y="67.9">b</text>
<text x="77.9" y="67.9">c</text>
<text x="83" y="67.9">d</text>
<text x="88" y="67.9">e</text>
<text x="93.1" y="67.9">f</text>
<text x="98.2" y="67.9">g</text>
<text x="102" y="67.9">DP</text>
<text x="110.9" y="67.9">a</text>
<text x="115" y="67.9">b</text>
<text x="121.1" y="67.9">c</text>
<text x="126.1" y="67.9">d</text>
<text x="131.2" y="67.9">e</text>
<text x="136.3" y="67.9">f</text>
<text x="141.4" y="67.9">g</text>
<text x="145.2" y="67.9">DP</text>
<text x="154.1" y="67.9">a</text>
<text x="158.1" y="67.9">b</text>
<text x="164.2" y="67.9">c</text>
<text x="169.3" y="67.9">d</text>
<text x="174.4" y="67.9">e</text>
<text x="179.5" y="67.9">f</text>
<text x="184.6" y="67.9">g</text>
<text x="188.4" y="67.9">DP</text>
<text x="197.3" y="67.9">a</text>
<text x="201.3" y="67.9">b</text>
<text x="207.4" y="67.9">c</text>
<text x="212.5" y="67.9">d</text>
<text x="217.6" y="67.9">e</text>
<text x="222.7" y="67.9">f</text>
<text x="227.7" y="67.9">g</text>
<text x="231.5" y="67.9">DP</text>
<text x="270.9" y="67.9">a</text>
<text x="275" y="67.9">b</text>
<text x="183.5" y="146.9">CA</text>
<text x="226.7" y="146.9">CA</text>
<text x="269.9" y="146.9">CA</text>
<text x="166.8" y="156.8">a</text>
<text x="170.8" y="156.8">b</text>
<text x="176.9" y="156.8">c</text>
<text x="182" y="156.8">d</text>
<text x="187.1" y="156.8">e</text>
<text x="192.2" y="156.8">f</text>
<text x="197.3" y="156.8">g</text>
<text x="201.1" y="156.8">DP</text>
<text x="210" y="156.8">a</text>
<text x="214" y="156.8">b</text>
<text x="220.1" y="156.8">c</text>
<text x="225.2" y="156.8">d</text>
<text x="230.3" y="156.8">e</text>
<text x="235.4" y="156.8">f</text>
<text x="240.4" y="156.8">g</text>
<text x="244.2" y="156.8">DP</text>
<text x="253.1" y="156.8">a</text>
<text x="257.2" y="156.8">b</text>
<text x="263.3" y="156.8">c</text>
<text x="268.4" y="156.8">d</text>
<text x="273.5" y="156.8">e</text>
<text x="278.5" y="156.8">f</text>
</g>
<g font-size="2.3">
<text x="38.8" y="61.3">3</text>
<text x="48.9" y="61.3">8</text>
<text x="82" y="61.3">3</text>
<text x="92.1" y="61.3">8</text>
<text x="125.1" y="61.3">3</text>
<text x="135.3" y="61.3">8</text>
<text x="168.3" y="61.3">3</text>
<text x="178.5" y="61.3">8</text>
<text x="211.5" y="61.3">3</text>
<text x="221.7" y="61.3">8</text>
<text x="26.1" y="82.6">7</text>
<text x="31.2" y="82.6">6</text>
<text x="36.2" y="82.6">4</text>
<text x="41.3" y="82.6">2</text>
<text x="46.4" y="82.6">1</text>
<text x="51.5" y="82.6">9</text>
<text x="56.6" y="82.6">10</text>
<text x="61.6" y="82.6">5</text>
<text x="69.3" y="82.6">7</text>
<text x="74.3" y="82.6">6</text>
<text x="79.4" y="82.6">4</text>
<text x="84.5" y="82.6">2</text>
<text x="89.6" y="82.6">1</text>
<text x="94.7" y="82.6">9</text>
<text x="99.7" y="82.6">10</text>
<text x="104.8" y="82.6">5</text>
<text x="112.4" y="82.6">7</text>
<text x="117.5" y="82.6">6</text>
<text x="122.6" y="82.6">4</text>
<text x="127.7" y="82.6">2</text>
<text x="132.8" y="82.6">1</text>
<text x="137.8" y="82.6">9</text>
<text x="142.9" y="82.6">10</text>
<text x="148" y="82.6">5</text>
<text x="155.6" y="82.6">7</text>
<text x="160.7" y="82.6">6</text>
<text x="165.8" y="82.6">4</text>
<text x="170.9" y="82.6">2</text>
<text x="175.9" y="82.6">1</text>
<text x="181" y="82.6">9</text>
<text x="186.1" y="82.6">10</text>
<text x="191.2" y="82.6">5</text>
<text x="198.8" y="82.6">7</text>
<text x="203.9" y="82.6">6</text>
<text x="209" y="82.6">4</text>
<text x="214" y="82.6">2</text>
<text x="219.1" y="82.6">1</text>
<text x="224.2" y="82.6">9</text>
<text x="229.3" y="82.6">10</text>
<text x="234.4" y="82.6">5</text>
<text x="272.5" y="82.6">7</text>
<text x="277.5" y="82.6">6</text>
<text x="181" y="150.2">3</text>
<text x="191.2" y="150.2">8</text>
<text x="224.2" y="150.2">3</text>
<text x="234.4" y="150.2">8</text>
<text x="267.4" y="150.2">3</text>
<text x="277.5" y="150.2">8</text>
<text x="168.3" y="171.5">7</text>
<text x="173.4" y="171.5">6</text>
<text x="178.5" y="171.5">4</text>
<text x="183.6" y="171.5">2</text>
<text x="188.6" y="171.5">1</text>
<text x="193.7" y="171.5">9</text>
<text x="198.8" y="171.5">10</text>
<text x="203.9" y="171.5">5</text>
<text x="211.5" y="171.5">7</text>
<text x="216.6" y="171.5">6</text>
<text x="221.7" y="171.5">4</text>
<text x="226.7" y="171.5">2</text>
<text x="231.8" y="171.5">1</text>
<text x="236.9" y="171.5">9</text>
<text x="242" y="171.5">10</text>
<text x="247.1" y="171.5">5</text>
<text x="254.7" y="171.5">7</text>
<text x="259.8" y="171.5">6</text>
<text x="264.8" y="171.5">4</text>
<text x="269.9" y="171.5">2</text>
<text x="275" y="171.5">1</text>
</g>
<g font-size="1.8">
<text x="130.2" y="1.9">3</text>
<text x="130.2" y="215.3">3</text>
</g>
</svg>
